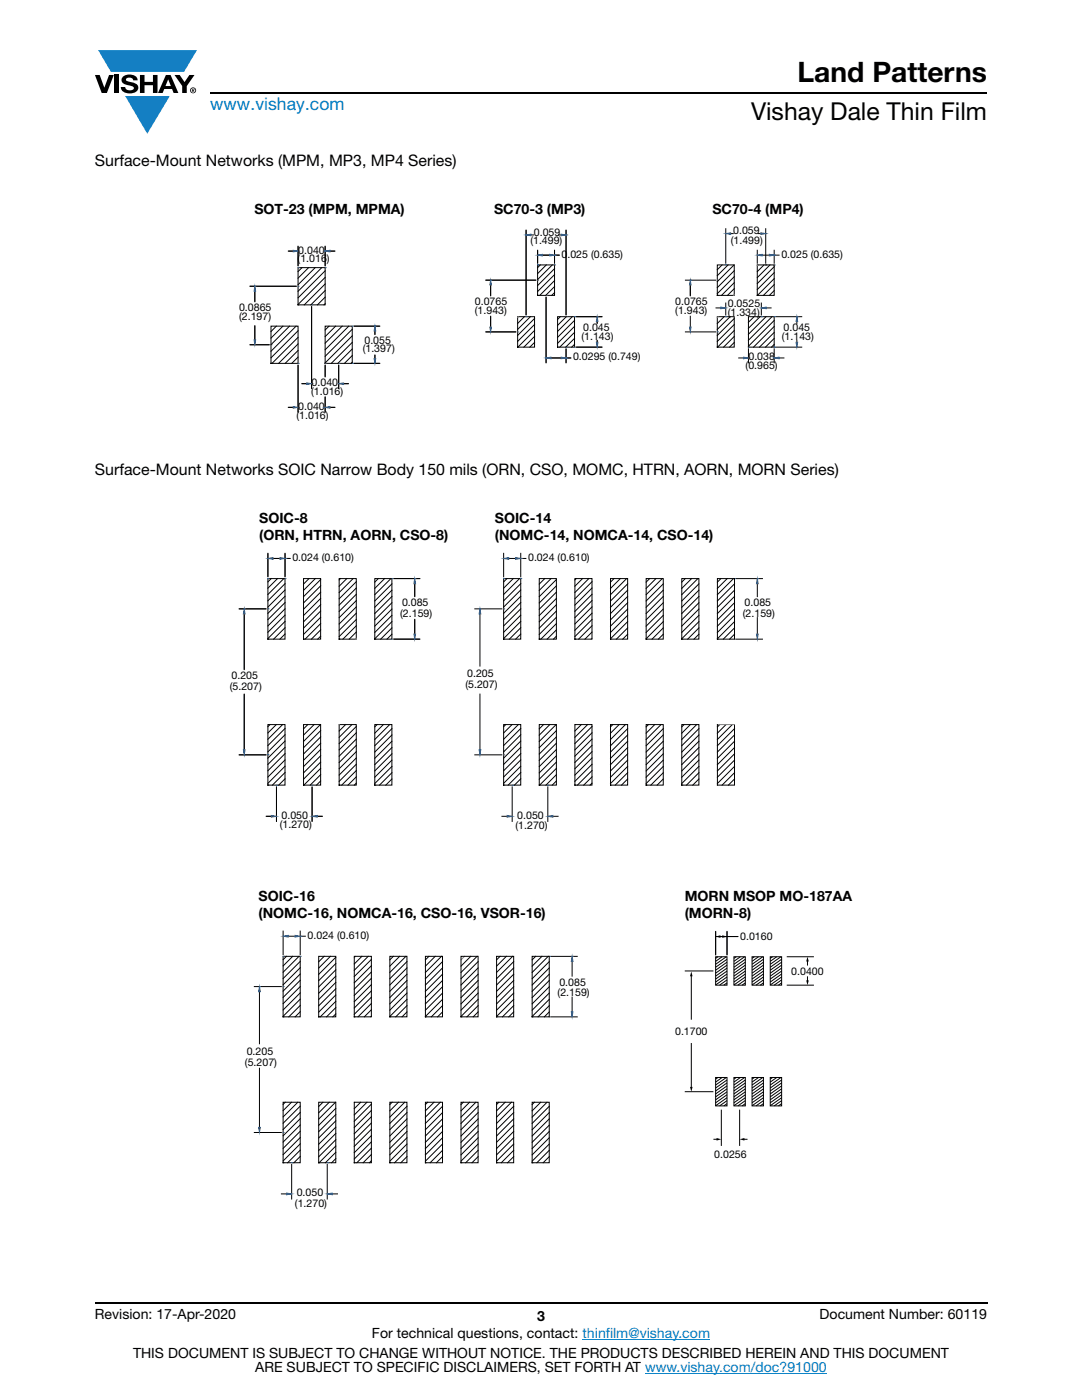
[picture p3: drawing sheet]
<svg xmlns="http://www.w3.org/2000/svg" width="216mm" height="279mm" viewBox="0 0 216 279" stroke-linecap="round" stroke-linejoin="round" font-family="sans-serif">
<g fill="#147fc3">
<path d="M19.6 10h19.7l-2.6 4.3h-1.1h-13.5z"/>
<path d="M25 19.2h8.9l-4.5 7.5z"/>
</g>
<g fill="#000">
<path d="M18.9 15h1l.9 2.5 1-2.5h.9l-1.4 3.6h-1zM22.9 15h.9v3.6h-.9zM24.6 15.3a2.1 2.1 0 0 1 2.8 .3l.1 .4h-.9a.79 .79 0 0 0-.7-.5 .79 .79 0 0 0-.8 .4l.3 .3 1 .2a1.08 1.08 0 0 1 1.2 1 1.08 1.08 0 0 1-1.1 1.2 1.73 1.73 0 0 1-2.4-1.2h.9a.96 .96 0 0 0 .8 .6 .96 .96 0 0 0 .9-.4 1.31 1.31 0 0 0-1.2-.6 1.03 1.03 0 0 1-1.1-.6 1.03 1.03 0 0 1 .2-1.1zM27.9 15h.9v1.3h1.7v-1.3h.9v3.6h-.9v-1.6h-1.7v1.6h-.9zM34.8 15h1.1l.9 1.4 1-1.4h1l-1.5 2.2v1.4h-.9v-1.4z"/>
<path d="M33.6 15.9l.5 1.3h-1.1zM33.1 15l-1.6 3.6h1l.3-.8h1.5l.3 .8h1l-1.6-3.6z"/>
<path d="M38.4 17.8h.2v.2h-.2zM38.3 17.7v.7h.1v-.3l.4 .3-.2-.3 .2-.2-.1-.2z"/>
<path d="M38.1 18a.46 .46 0 0 1 .9 0 .46 .46 0 0 1-.9 0zM37.9 18a.6 .6 0 0 0 1.2 0 .6 .6 0 0 0-1.2 0z"/>
</g>
<path d="M42 18.6h155M18.9 260h178.1" fill="none" stroke="#000" stroke-width=".36"/>
<path d="M116.2 267.3h25.5M128.7 274h36.3" fill="none" stroke="#007ec4" stroke-width=".2"/>
<path d="M47.7 40.3h120.5v43.7h-120.5z" fill="#fff"/>
<path d="M107.3 58.9h.1M143.1 58.9h.1M54.1 72.5h.1M59.5 60.8h.1M64.9 72.5h.1M103.3 69.3h.1M111.3 69.3h.1M143.1 69.3h.1M149.3 69.3h.1" fill="none" stroke="#818180" stroke-width=".2"/>
<g fill="none" stroke="#000" stroke-width=".2">
<path d="M49.9 57.1h9.2M50.8 58.1v2.1M57.5 50.1h1M59.5 53.4h5.4v7.4h-5.4zM59.5 49.1v4M60.3 53.4l-.8 .8M61.6 53.4l-2.1 2.1M62.9 53.4l-3.4 3.4M64.2 53.4l-4.7 4.7M64.9 49.1v4M64.9 54l-5.4 5.4M64.9 55.4l-5.4 5.4"/>
<path d="M64.9 56.7l-4.2 4.1M64.9 59.3l-1.6 1.5M64.9 58l-2.9 2.8M65.9 50.1h.9M96.9 55.9h10M97.9 56.9v2.1M105 45.9v17M105.9 46.9h.6M107.3 52.9h3.4v6h-3.4zM107.3 49.9v2.6M108.2 50.9h1.5M109 59.3v13.1"/>
<path d="M110.6 49.9v2.6M110.6 50.9h1M111.5 46.9h.5M112.9 45.9v17M136.8 55.9h6M137.7 56.9v2.1M143.1 52.9h3.4v6h-3.4zM151.1 49.9v2.6M152.1 50.9h1.4M154.5 50.9h1M154.5 49.9v2.6M49.9 68.8h3.8"/>
<path d="M50.8 65v2.8M54.1 65.1h5.4v7.4h-5.4zM55.1 65.1l-1 1.1M56.5 65.1l-2.4 2.4M57.8 65.1l-3.7 3.7M59.1 65.1l-5 5M59.5 68.6l-3.9 3.9M59.5 69.9l-2.6 2.6M59.5 66l-5.4 5.4M59.5 67.3l-5.2 5.2M59.5 71.3l-1.3 1.2M59.5 72.9v9.4"/>
<path d="M60.2 76.6h1M62.2 61.2v16.3M64.9 72.9v2.3M64.9 79.2v3.1M64.9 65.1h5.4v7.4h-5.4zM64.9 60.6l-.2 .2M65.7 65.1l-.8 .8M67 65.1l-2.1 2.1M67.6 72.9v4.6M68.3 65.1l-3.4 3.4M68.6 76.6h.9M69.6 65.1l-4.7 4.7"/>
<path d="M70.3 71l-1.6 1.5M70.3 72.3l-.3 .2M70.3 69.6l-2.9 2.9M70.3 65.7l-5.4 5.4M70.3 67l-5.4 5.4M70.3 68.3l-4.2 4.2M70.6 72.5h5.2M70.6 65.1h5.2M74.8 66.1v.7M74.8 70.8v.7M96.9 66.2h6.1M97.9 63.1v2.2"/>
<path d="M103.3 63.2h3.4v6.1h-3.4zM109.9 71.4h2.1M111.3 63.2h3.3v6.1h-3.3zM112.9 69.6v2.8M112.9 71.4h1M115 69.3h5.1M115 63.2h5.1M119.2 64.2v.3M119.2 67.9v.4M136.8 66.2h6M137.7 63.1v2.2M143.1 63.2h3.4v6.1h-3.4z"/>
<path d="M149.3 63.2h5.2v6.1h-5.2zM57.5 81.3h1M65.9 81.3h.9"/>
</g>
<g fill="#000">
<path d="M50.8 57.1l.2 1h-.3zM57.5 50.1h1zM58.5 49.9l1 .2-1 .2zM65.9 50.1h.9zM64.9 50.1l1-.2v.4zM97.9 55.9l.2 1h-.4zM105 46.9l.9-.2v.4zM108.2 50.9h1.5zM107.3 50.9l.9-.1v.3zM109.7 50.8l.9 .1-.9 .2zM110.6 50.9h1zM112 46.7l.9 .2-.9 .2z"/>
<path d="M151.1 50.9l1-.1v.3zM153.5 50.8l1 .1-1 .2zM50.7 67.8h.3l-.2 1zM60.2 76.6h1zM61.2 76.4l1 .2-1 .1zM68.6 76.6h.9zM67.6 76.6l1-.2v.3zM74.6 71.5h.4l-.2 1zM74.8 65.1l.2 1h-.4zM74.8 70.8v.7zM74.8 66.1v.7zM97.7 65.3h.4l-.2 .9z"/>
<path d="M109 71.4l.9-.1v.3zM112 71.3l.9 .1-.9 .2zM112.9 71.4h1zM119 68.3h.3l-.1 1zM119.2 63.2l.1 1h-.3zM119.2 67.9v.4zM119.2 64.2v.3zM57.5 81.3h1zM58.5 81.1l1 .2-1 .2zM65.9 81.3h.9zM64.9 81.3l1-.2v.4z"/>
</g>
<g fill="#000">
<path d="M50.8 57.1l.2 1h-.3zM58.5 49.9l1 .2-1 .2zM64.9 50.1l1-.2v.4zM97.9 55.9l.2 1h-.4zM105 46.9l.9-.2v.4zM107.3 50.9l.9-.1v.3zM109.7 50.8l.9 .1-.9 .2zM112 46.7l.9 .2-.9 .2zM151.1 50.9l1-.1v.3zM153.5 50.8l1 .1-1 .2zM50.7 67.8h.3l-.2 1zM61.2 76.4l1 .2-1 .1z"/>
<path d="M67.6 76.6l1-.2v.3zM74.6 71.5h.4l-.2 1zM74.8 65.1l.2 1h-.4zM97.7 65.3h.4l-.2 .9zM109 71.4l.9-.1v.3zM112 71.3l.9 .1-.9 .2zM119 68.3h.3l-.1 1zM119.2 63.2l.1 1h-.3zM58.5 81.1l1 .2-1 .2zM64.9 81.3l1-.2v.4z"/>
</g>
<g fill="none" stroke="#3a54a4" stroke-width=".2">
<path d="M50.8 57.1h.1M50.8 57.1l.2 1h-.3zM58.5 49.9l1 .2-1 .2zM59.5 57.1h.1M59.5 53.4h.1M64.9 53.4h.1M64.9 50.1h.1M64.9 50.1l1-.2v.4zM97.9 55.9l.2 1h-.4zM97.9 55.9h.1M105 46.9l.9-.2v.4zM107.3 50.9l.9-.1v.3z"/>
<path d="M107.3 55.9h.1M107.3 52.9h.1M109 58.9h.1M109.7 50.8l.9 .1-.9 .2zM110.7 52.9h.1M110.7 50.9h.1M112 46.7l.9 .2-.9 .2zM112.9 46.9h.1M151.1 50.9l1-.1v.3zM151.1 52.9h.1M153.5 50.8l1 .1-1 .2zM154.5 52.9h.1"/>
<path d="M154.5 50.9h.1M50.7 67.8h.3l-.2 1zM54.1 68.8h.1M59.5 72.5h.1M61.2 76.4l1 .2-1 .1zM62.2 60.8h.1M64.9 72.5h.1M67.6 72.5h.1M67.6 76.6h.1M67.6 76.6l1-.2v.3zM70.3 72.5h.1M70.3 65.1h.1"/>
<path d="M74.6 71.5h.4l-.2 1zM74.8 65.1h.1M74.8 65.1l.2 1h-.4zM97.7 65.3h.4l-.2 .9zM103.3 66.2h.1M105 63.2h.1M109 71.4l.9-.1v.3zM112 71.3l.9 .1-.9 .2zM112.9 63.2h.1M112.9 69.3h.1M112.9 71.4h.1M114.6 69.3h.1"/>
<path d="M114.6 63.2h.1M119 68.3h.3l-.1 1zM119.2 63.2l.1 1h-.3zM119.2 63.2h.1M58.5 81.1l1 .2-1 .2zM64.9 81.3h.1M64.9 81.3l1-.2v.4z"/>
</g>
<path d="M137.6 65.3h.3l-.2 .9z" fill="#3a54a4"/>
<path d="M137.7 55.9l.2 1h-.3zM144.8 46.6l1-.1v.3zM151.8 46.5l1 .1-1 .2zM137.6 65.3h.3l-.2 .9zM143.8 61.3l1 .2-1 .1zM148.4 71.3l.9 .1-.9 .2zM151.9 61.5l1-.2v.3zM154.5 71.4l1-.1v.3zM158.8 68.3h.4l-.2 1zM159 63.2l.2 1h-.4z" fill="#000"/>
<g fill="none" stroke="#3a54a4" stroke-width=".2">
<path d="M137.7 55.9l.2 1h-.3zM137.7 55.9h.1M143.1 55.9h.1M144.8 46.6l1-.1v.3zM144.8 52.9h.1M151.8 46.5l1 .1-1 .2zM152.8 46.6h.1M137.6 65.3h.3l-.2 .9zM143.1 66.2h.1M143.8 61.3l1 .2-1 .1zM144.8 63.2h.1M148.4 71.3l.9 .1-.9 .2z"/>
<path d="M149.3 69.3h.1M151.9 61.5l1-.2v.3zM151.9 63.2h.1M151.9 61.5h.1M154.5 71.4l1-.1v.3zM154.5 69.3h.1M154.5 63.2h.1M154.5 71.4h.1M158.8 68.3h.4l-.2 1zM159 63.2l.2 1h-.4zM159 63.2h.1"/>
</g>
<path d="M137.7 55.9l.2 1h-.3zM144.8 46.6l1-.1v.3zM151.8 46.5l1 .1-1 .2zM143.8 61.3l1 .2-1 .1zM148.4 71.3l.9 .1-.9 .2zM151.9 61.5l1-.2v.3zM154.5 71.4l1-.1v.3zM158.8 68.3h.4l-.2 1zM159 63.2l.2 1h-.4z" fill="#000"/>
<g fill="none" stroke="#000" stroke-width=".2">
<path d="M107.8 52.9l-.5 .5M109 52.9l-1.7 1.7M110.2 52.9l-2.9 2.9M110.7 57.2l-1.8 1.8M110.7 58.4l-.6 .6M110.7 56l-3 3M110.7 53.6l-3.4 3.4M110.7 54.8l-3.4 3.4M144.1 52.9l-1 .9M144.8 45.6v6.9M145.3 52.9l-2.2 2.1M145.8 46.6h.5"/>
<path d="M146.5 52.9l-3.4 3.3M146.5 57.6l-1.3 1.4M146.5 56.4l-2.5 2.6M146.5 54l-3.4 3.4M146.5 55.2l-3.4 3.4M151.1 52.9h3.4v6h-3.4zM151.3 46.6h.5M152.4 52.9l-1.3 1.3M152.8 52.9h.1M152.8 45.6v6.9M153.6 52.9l-2.5 2.5M154.5 58l-1 .9"/>
<path d="M154.5 53.2l-3.4 3.4M154.5 54.4l-3.4 3.4M154.5 55.6l-3.4 3.3M154.5 56.8l-2.2 2.1M104.6 63.2l-1.3 1.4M105.8 63.2l-2.5 2.5M106.7 66l-3.4 3.3M106.7 67.1l-2.2 2.2M106.7 68.3l-1 1M106.7 63.6l-3.4 3.3M106.7 64.8l-3.4 3.3M111.8 63.2l-.5 .5"/>
<path d="M113 63.2l-1.7 1.7M114.2 63.2l-2.9 2.9M114.6 67.5l-1.7 1.8M114.6 68.7l-.5 .6M114.6 66.3l-2.9 3M114.6 64l-3.3 3.3M114.6 65.1l-3.3 3.4M142.9 61.5h.9M144.5 63.2l-1.4 1.4M144.8 60.5v2.4M145.7 63.2l-2.6 2.6M146.5 67.2l-2.1 2.1"/>
<path d="M146.5 68.3l-.9 1M146.5 66l-3.3 3.3M146.5 63.6l-3.4 3.3M146.5 64.8l-3.4 3.3M147.4 71.4h1M149.3 69.6v2.8M150.5 63.2l-1.2 1.1M151.7 63.2l-2.4 2.3M151.9 60.5v2.4M152.9 63.2l-3.6 3.5M152.9 61.5h1M154 63.2l-4.7 4.7"/>
<path d="M154.5 67.5l-1.8 1.8M154.5 65.2l-4.1 4.1M154.5 68.7l-.6 .6M154.5 66.3l-3 3M154.5 64l-5.2 5.1M154.5 69.6v2.8M154.8 69.3h5.2M154.8 63.2h5.2M155.5 71.4h.9M159 64.2v.4M159 67.9v.4"/>
</g>
<path d="M146.5 58.8l-.1 .1M151.1 58.9h.1M151.2 52.9l-.1 .1M103.4 63.2l-.1 .2M143.3 63.2l-.2 .2" fill="none" stroke="#818180" stroke-width=".2"/>
<path d="M45.8 102h124.3v139.3h-124.3z" fill="#fff"/>
<g fill="none" stroke="#818180" stroke-width=".2">
<path d="M53.5 127.6h.1M60.6 127.6h.1M67.7 127.6h.1M71.1 127.4l-.2 .2M74.8 127.6h.1M100.5 127.6h.1M107.6 127.6h.1M114.7 127.6h.1M118.1 127.4l-.1 .2M121.8 127.6h.1M128.9 127.6h.1M136 127.6h.1"/>
<path d="M143.2 127.6h.1M53.5 156.7h.1M60.6 156.7h.1M67.7 156.7h.1M67.7 144.6h.1M74.8 156.7h.1M100.5 156.7h.1M107.6 156.7h.1M114.7 156.7h.1M114.7 144.6h.1M121.8 156.7h.1M128.9 156.7h.1"/>
<path d="M136 156.7h.1M143.2 144.6h3.4M71 190.9l-.3 .2M92.7 190.9l-.7 .7M56.5 202.9h.1M63.6 202.9h.1M70.7 202.9h.1M70.7 220h.1M74.1 202.8l-.2 .1M77.8 202.9h.1M84.9 202.9h.1M92 202.9h.1"/>
<path d="M99.1 202.9h.1M106.2 202.9h.1M56.5 232.1h.1M63.6 232.1h.1M70.7 232.1h.1M77.8 232.1h.1M84.9 232.1h.1M92 232.1h.1M99.1 232.1h.1M106.2 232.1h.1"/>
</g>
<g fill="none" stroke="#000" stroke-width=".2">
<path d="M53.5 115.5h3.4v12.1h-3.4zM53.5 110.4v4.7M54.1 115.5l-.6 .6M54.5 111.5h1.4M55.4 115.5l-1.9 1.9M56.6 115.5l-3.1 3.1M56.9 116.5l-3.4 3.4M56.9 117.7l-3.4 3.5M56.9 119l-3.4 3.4M56.9 110.4v4.7M56.9 111.5h1M60.6 115.5h3.4v12.1h-3.4z"/>
<path d="M61.7 115.5l-1.1 1.1M62.9 115.5l-2.3 2.3M64 115.7l-3.4 3.4M64 116.9l-3.4 3.4M64 118.2l-3.4 3.4M64 119.4l-3.4 3.4M67.7 115.5h3.4v12.1h-3.4zM67.9 115.5l-.2 .2M69.2 115.5l-1.5 1.5M70.5 115.5l-2.8 2.7M71.1 119.9l-3.4 3.4M71.1 116.1l-3.4 3.4"/>
<path d="M71.1 117.4l-3.4 3.4M71.1 118.6l-3.4 3.4M74.8 115.5h3.4v12.1h-3.4zM75.5 115.5l-.7 .7M76.7 115.5l-1.9 1.9M78 115.5l-3.2 3.2M78.2 116.5l-3.4 3.4M78.2 117.8l-3.4 3.4M78.2 119l-3.4 3.4M78.6 115.5h5.2M82.8 116.5v2.6M100.5 115.5h3.4v12.1h-3.4z"/>
<path d="M100.5 110.4v4.7M101.2 115.5l-.7 .6M101.5 111.5h1.4M102.4 115.5l-1.9 1.9M103.7 115.5l-3.2 3.1M103.9 111.5h1M103.9 110.4v4.7M103.9 116.5l-3.4 3.4M103.9 117.7l-3.4 3.5M103.9 119l-3.4 3.4M107.6 115.5h3.4v12.1h-3.4zM108.7 115.5l-1.1 1.1"/>
<path d="M110 115.5l-2.4 2.3M111 115.7l-3.4 3.4M111 116.9l-3.4 3.4M111 118.2l-3.4 3.4M111 119.4l-3.4 3.4M114.7 115.5h3.4v12.1h-3.4zM115 115.5l-.3 .2M116.2 115.5l-1.5 1.5M117.5 115.5l-2.8 2.7M118.1 119.9l-3.4 3.4M118.1 116.1l-3.4 3.4M118.1 117.4l-3.4 3.4"/>
<path d="M118.1 118.6l-3.4 3.4M121.8 115.5h3.4v12.1h-3.4zM122.5 115.5l-.7 .7M123.8 115.5l-2 1.9M125 115.5l-3.2 3.2M125.2 116.5l-3.4 3.4M125.2 117.8l-3.4 3.4M125.2 119l-3.4 3.4M128.9 115.5h3.4v12.1h-3.4zM129.6 115.5l-.7 .7M130.9 115.5l-2 1.9M132.1 115.5l-3.2 3.2"/>
<path d="M132.3 116.5l-3.4 3.4M132.3 117.8l-3.4 3.4M132.3 119l-3.4 3.5M136 115.5h3.5v12.1h-3.5zM136.7 115.5l-.7 .7M138 115.5l-2 1.9M139.3 115.5l-3.3 3.2M139.5 116.5l-3.5 3.4M139.5 117.8l-3.5 3.4M139.5 119l-3.5 3.5M143.2 115.5h3.4v12.1h-3.4zM143.8 115.5l-.6 .7"/>
<path d="M145.1 115.5l-1.9 1.9M146.4 115.5l-3.2 3.2M146.6 116.5l-3.4 3.4M146.6 117.8l-3.4 3.4M146.6 119l-3.4 3.5M146.9 115.5h5.2M151.1 116.5v2.6M47.7 121.5h5.4M48.7 122.5v11.1M48.7 138.5v11.1M56.9 126.5l-1 1.1M56.9 120.3l-3.4 3.4"/>
<path d="M56.9 121.5l-3.4 3.4M56.9 122.8l-3.4 3.4M56.9 124l-3.4 3.4M56.9 125.3l-2.3 2.3M64 121.9l-3.4 3.5M64 123.2l-3.4 3.4M64 120.7l-3.4 3.4M64 127l-.6 .6M64 124.5l-3.1 3.1M64 125.7l-1.9 1.9M71.1 126.1l-1.4 1.5M71.1 124.9l-2.7 2.7"/>
<path d="M71.1 121.1l-3.4 3.4M71.1 122.4l-3.4 3.4M71.1 123.6l-3.4 3.4M78.2 126.6l-1 1M78.2 125.3l-2.2 2.3M78.2 121.5l-3.4 3.5M78.2 122.8l-3.4 3.4M78.2 124.1l-3.4 3.4M78.2 120.3l-3.4 3.4M78.6 127.6h5.2M82.8 123.6v2.9M94.7 121.5h5.4"/>
<path d="M95.8 122.5v10.4M95.8 138.5v11.1M103.9 126.5l-1 1.1M103.9 125.3l-2.3 2.3M103.9 120.3l-3.4 3.4M103.9 121.5l-3.4 3.4M103.9 122.8l-3.4 3.4M103.9 124l-3.4 3.4M111 124.5l-3.1 3.1M111 120.7l-3.4 3.4M111 121.9l-3.4 3.5M111 123.2l-3.4 3.4"/>
<path d="M111 125.7l-1.8 1.9M111 127l-.6 .6M118.1 126.1l-1.4 1.5M118.1 121.1l-3.4 3.4M118.1 122.4l-3.4 3.4M118.1 123.6l-3.4 3.4M118.1 124.9l-2.6 2.7M125.2 120.3l-3.4 3.4M125.2 121.5l-3.4 3.5M125.2 122.8l-3.4 3.4M125.2 124.1l-3.4 3.4M125.2 125.3l-2.2 2.3"/>
<path d="M125.2 126.6l-.9 1M132.3 125.3l-2.2 2.3M132.3 126.6l-.9 1M132.3 120.3l-3.4 3.4M132.3 121.6l-3.4 3.4M132.3 122.8l-3.4 3.4M132.3 124.1l-3.4 3.4M139.5 125.3l-2.3 2.3M139.5 120.3l-3.5 3.4M139.5 121.6l-3.5 3.4M139.5 122.8l-3.5 3.4M139.5 124.1l-3.5 3.4"/>
<path d="M139.5 126.6l-1 1M146.6 126.6l-1 1M146.6 125.3l-2.3 2.3M146.6 120.3l-3.4 3.4M146.6 121.6l-3.4 3.4M146.6 124.1l-3.4 3.4M146.6 122.8l-3.4 3.4M146.9 127.6h5.2M151.1 123.3v3.2M47.7 150.6h5.4M53.5 144.6h3.4v12.1h-3.4zM53.9 144.6l-.4 .4"/>
<path d="M55.1 144.6l-1.6 1.7M55.2 157v6.9M56.4 144.6l-2.9 2.9M56.9 155.4l-1.3 1.3M56.9 154.2l-2.5 2.5M56.9 145.4l-3.4 3.4M56.9 146.6l-3.4 3.5M56.9 147.9l-3.4 3.4M56.9 149.2l-3.4 3.4M56.9 150.4l-3.4 3.4M56.9 151.7l-3.4 3.4M56.9 152.9l-3.4 3.4"/>
<path d="M60.6 144.6h3.4v12.1h-3.4zM61.4 144.6l-.8 .9M62.3 157v6.9M62.7 144.6l-2.1 2.1M63.9 144.6l-3.3 3.4M64 155.9l-.8 .8M64 154.6l-2.1 2.1M64 147.1l-3.4 3.4M64 145.8l-3.4 3.4M64 148.3l-3.4 3.4M64 149.6l-3.4 3.4M64 150.8l-3.4 3.4"/>
<path d="M64 152.1l-3.4 3.4M64 153.3l-3.4 3.4M67.7 144.6h3.4v12.1h-3.4zM69 144.6l-1.3 1.3M70.2 144.6l-2.5 2.5M71.1 156.3l-.4 .4M71.1 155l-1.7 1.7M71.1 153.8l-2.9 2.9M71.1 145l-3.4 3.4M71.1 146.2l-3.4 3.5M71.1 147.5l-3.4 3.4M71.1 148.8l-3.4 3.4"/>
<path d="M71.1 150l-3.4 3.4M71.1 151.3l-3.4 3.4M71.1 152.5l-3.4 3.4M74.8 144.6h3.4v12.1h-3.4zM75.2 144.6l-.4 .5M76.5 144.6l-1.7 1.7M77.8 144.6l-3 3M78.2 146.7l-3.4 3.4M78.2 147.9l-3.4 3.4M78.2 145.4l-3.4 3.4M78.2 149.2l-3.4 3.4M78.2 150.4l-3.4 3.5"/>
<path d="M78.2 151.7l-3.4 3.4M78.2 153l-3.4 3.4M78.2 154.2l-2.5 2.5M78.2 155.5l-1.2 1.2M94.7 150.6h5.4M100.5 144.6h3.4v12.1h-3.4zM100.9 144.6l-.4 .4M102.2 144.6l-1.7 1.7M102.2 157v6.9M103.4 144.6l-2.9 2.9M103.9 154.2l-2.5 2.5M103.9 145.4l-3.4 3.4"/>
<path d="M103.9 146.6l-3.4 3.5M103.9 147.9l-3.4 3.4M103.9 149.2l-3.4 3.4M103.9 150.4l-3.4 3.4M103.9 151.7l-3.4 3.4M103.9 152.9l-3.4 3.4M103.9 155.4l-1.2 1.3M107.6 144.6h3.4v12.1h-3.4zM108.5 144.6l-.9 .9M109.3 157v6.9M109.7 144.6l-2.1 2.1M111 144.6l-3.4 3.4"/>
<path d="M111 154.6l-2.1 2.1M111 155.9l-.8 .8M111 153.3l-3.3 3.4M111 145.8l-3.4 3.4M111 147.1l-3.4 3.4M111 148.3l-3.4 3.4M111 149.6l-3.4 3.4M111 150.8l-3.4 3.4M111 152.1l-3.4 3.4M114.7 144.6h3.4v12.1h-3.4zM116 144.6l-1.3 1.3M117.3 144.6l-2.6 2.5"/>
<path d="M118.1 156.3l-.4 .4M118.1 155l-1.6 1.7M118.1 146.2l-3.4 3.5M118.1 147.5l-3.4 3.4M118.1 145l-3.4 3.4M118.1 148.8l-3.4 3.4M118.1 150l-3.4 3.4M118.1 151.3l-3.4 3.4M118.1 152.5l-3.4 3.4M118.1 153.8l-2.9 2.9M121.8 144.6h3.4v12.1h-3.4zM122.3 144.6l-.5 .5"/>
<path d="M123.5 144.6l-1.7 1.7M124.8 144.6l-3 3M125.2 145.4l-3.4 3.4M125.2 146.7l-3.4 3.4M125.2 147.9l-3.4 3.4M125.2 149.2l-3.4 3.4M125.2 150.4l-3.4 3.5M125.2 151.7l-3.4 3.4M125.2 153l-3.4 3.4M125.2 154.2l-2.4 2.5M125.2 155.5l-1.2 1.2M128.9 144.6h3.4v12.1h-3.4z"/>
<path d="M129.4 144.6l-.5 .5M130.6 144.6l-1.7 1.7M131.9 144.6l-3 3M132.3 154.2l-2.4 2.5M132.3 145.4l-3.4 3.4M132.3 146.7l-3.4 3.4M132.3 147.9l-3.4 3.4M132.3 149.2l-3.4 3.4M132.3 150.4l-3.4 3.5M132.3 151.7l-3.4 3.4M132.3 153l-3.4 3.4M132.3 155.5l-1.2 1.2"/>
<path d="M136 144.6h3.5v12.1h-3.5zM136.5 144.6l-.5 .5M137.8 144.6l-1.8 1.7M139 144.6l-3 3M139.5 155.5l-1.3 1.2M139.5 154.2l-2.5 2.5M139.5 145.4l-3.5 3.4M139.5 146.7l-3.5 3.4M139.5 147.9l-3.5 3.4M139.5 149.2l-3.5 3.4M139.5 150.4l-3.5 3.5M139.5 151.7l-3.5 3.4"/>
<path d="M139.5 153l-3.5 3.4M143.2 144.6v12.1h3.4v-12.1M143.6 144.6l-.4 .5M144.9 144.6l-1.7 1.7M146.1 144.6l-2.9 3M146.6 145.4l-3.4 3.4M146.6 146.7l-3.4 3.4M146.6 147.9l-3.4 3.4M146.6 149.2l-3.4 3.4M146.6 150.4l-3.4 3.5M146.6 151.7l-3.4 3.4M146.6 153l-3.4 3.4"/>
<path d="M146.6 154.2l-2.5 2.5M146.6 155.5l-1.3 1.2M53.1 162.9h1M63.3 162.9h1M100.2 162.9h1M110.3 162.9h1.1M50.7 196.9h5.4M51.8 197.9v10.4M56.5 190.9h3.4v12h-3.4zM56.5 185.8v4.7M57.2 190.9l-.7 .6M57.5 186.8h1.4"/>
<path d="M58.4 190.9l-1.9 1.9M59.7 190.9l-3.2 3.1M59.9 185.8v4.7M59.9 186.8h1M59.9 191.9l-3.4 3.4M59.9 196.9l-3.4 3.4M59.9 198.2l-3.4 3.4M59.9 193.1l-3.4 3.4M59.9 194.4l-3.4 3.4M59.9 195.6l-3.4 3.5M59.9 199.4l-3.4 3.4M63.6 190.9h3.4v12h-3.4z"/>
<path d="M64.7 190.9l-1.1 1M65.9 190.9l-2.3 2.3M67 196.1l-3.4 3.4M67 194.8l-3.4 3.4M67 192.3l-3.4 3.4M67 193.6l-3.4 3.4M67 197.3l-3.4 3.4M67 198.6l-3.4 3.4M67 191l-3.4 3.5M67 199.8l-3.1 3.1M70.7 190.9h3.4v12h-3.4zM72.2 190.9l-1.5 1.5"/>
<path d="M73.5 190.9l-2.8 2.7M74.1 195.2l-3.4 3.5M74.1 196.5l-3.4 3.4M74.1 197.8l-3.4 3.4M74.1 199l-3.4 3.4M74.1 191.5l-3.4 3.4M74.1 192.7l-3.4 3.4M74.1 194l-3.4 3.4M77.8 190.9h3.4v12h-3.4zM78.5 190.9l-.7 .7M79.7 190.9l-1.9 1.9M81 190.9l-3.2 3.2"/>
<path d="M81.2 195.7l-3.4 3.4M81.2 196.9l-3.4 3.4M81.2 198.2l-3.4 3.4M81.2 199.4l-3.4 3.5M81.2 191.9l-3.4 3.4M81.2 193.2l-3.4 3.4M81.2 194.4l-3.4 3.4M84.9 190.9h3.4v12h-3.4zM85.6 190.9l-.7 .7M86.8 190.9l-1.9 1.9M88.1 190.9l-3.2 3.2M88.3 191.9l-3.4 3.4"/>
<path d="M88.3 193.2l-3.4 3.4M88.3 194.4l-3.4 3.4M88.3 195.7l-3.4 3.4M88.3 196.9l-3.4 3.4M88.3 198.2l-3.4 3.4M88.3 199.4l-3.4 3.5M92 190.9h3.4v12h-3.4zM93.9 190.9l-1.9 1.9M95.2 190.9l-3.2 3.2M95.4 191.9l-3.4 3.4M95.4 193.2l-3.4 3.4M95.4 194.4l-3.4 3.4"/>
<path d="M95.4 195.7l-3.4 3.4M95.4 196.9l-3.4 3.4M95.4 198.2l-3.4 3.4M95.4 199.4l-3.4 3.5M99.1 190.9h3.4v12h-3.4zM99.8 190.9l-.7 .7M101 190.9l-1.9 1.9M102.3 190.9l-3.2 3.2M102.5 193.2l-3.4 3.4M102.5 194.4l-3.4 3.4M102.5 198.2l-3.4 3.4M102.5 199.4l-3.4 3.5"/>
<path d="M102.5 191.9l-3.4 3.4M102.5 195.7l-3.4 3.4M102.5 196.9l-3.4 3.4M106.2 190.9h3.4v12h-3.4zM106.9 190.9l-.7 .7M108.1 190.9l-1.9 1.9M109.4 190.9l-3.2 3.2M109.6 196.9l-3.4 3.4M109.6 198.2l-3.4 3.4M109.6 191.9l-3.4 3.4M109.6 193.2l-3.4 3.4M109.6 194.4l-3.4 3.4"/>
<path d="M109.6 195.7l-3.4 3.4M109.6 199.4l-3.4 3.5M110 190.9h5.2M114.2 191.9v2.9M114.2 199v2.9M136.6 193.8h5.7M137.9 194.7v8.8M142.8 190.9h2.3v5.7h-2.3zM142.8 185.9v4.7M142.8 186.9h4.4M143.3 190.9l-.5 .4M144.1 190.9l-1.3 1"/>
<path d="M144.9 190.9l-2.1 1.5M145.1 196.2l-.7 .4M145.1 191.4l-2.3 1.6M145.1 192l-2.3 1.6M145.1 192.6l-2.3 1.6M145.1 193.2l-2.3 1.6M145.1 193.8l-2.3 1.6M145.1 194.4l-2.3 1.6M145.1 195l-2.3 1.6M145.1 195.6l-1.5 1M145.1 185.9v4.7M146.4 190.9h2.3v5.7h-2.3z"/>
<path d="M146.9 190.9l-.5 .4M147.7 190.9l-1.3 1M148.6 190.9l-2.2 1.5M148.7 191.4l-2.3 1.6M148.7 192l-2.3 1.6M148.7 192.6l-2.3 1.6M148.7 193.2l-2.3 1.6M148.7 193.8l-2.3 1.6M148.7 194.4l-2.3 1.6M148.7 195l-2.3 1.6M148.7 196.2l-.6 .4M148.7 195.6l-1.5 1"/>
<path d="M150.1 190.9h2.2v5.7h-2.2zM150.5 190.9l-.4 .4M151.4 190.9l-1.3 1M152.2 190.9l-2.1 1.5M152.3 191.4l-2.2 1.6M152.3 192l-2.2 1.6M152.3 192.6l-2.2 1.6M152.3 193.2l-2.2 1.6M152.3 193.8l-2.2 1.6M152.3 194.4l-2.2 1.6M152.3 195l-2.2 1.6M152.3 196.2l-.6 .4"/>
<path d="M152.3 195.6l-1.5 1M153.7 190.9h2.3v5.7h-2.3zM154.2 190.9l-.5 .4M155 190.9l-1.3 1M155.8 190.9l-2.1 1.5M156 191.4l-2.3 1.6M156 192l-2.3 1.6M156 192.6l-2.3 1.6M156 193.2l-2.3 1.6M156 193.8l-2.3 1.6M156 194.4l-2.3 1.6M156 195l-2.3 1.6"/>
<path d="M156 195.6l-1.5 1M156 196.2l-.7 .4M157.1 190.9h5.2M157.1 196.6h5.2M161.1 191.7v1M161.1 194.9v.9M51.8 213.2v11.8M56.5 220h3.4v12.1h-3.4zM56.9 220l-.4 .4M58.2 220l-1.7 1.7M59.4 220l-2.9 2.9M59.9 200.7l-2.3 2.2"/>
<path d="M59.9 201.9l-1 1M63.6 220h3.4v12.1h-3.4zM64.4 220l-.8 .8M65.7 220l-2.1 2.1M67 220l-3.4 3.3M67 202.3l-.6 .6M67 201.1l-1.8 1.8M70.7 220h3.4v12.1h-3.4zM72 220l-1.3 1.3M73.2 220l-2.5 2.5M74.1 201.5l-1.4 1.4M74.1 200.3l-2.7 2.6"/>
<path d="M77.8 220h3.4v12.1h-3.4zM78.2 220l-.4 .4M79.5 220l-1.7 1.7M80.8 220l-3 2.9M81.2 200.7l-2.2 2.2M81.2 202l-1 .9M84.9 220h3.4v12.1h-3.4zM85.3 220l-.4 .4M86.6 220l-1.7 1.7M87.9 220l-3 2.9M88.3 202l-1 .9M88.3 200.7l-2.2 2.2"/>
<path d="M92 220h3.4v12.1h-3.4zM92.4 220l-.4 .4M93.7 220l-1.7 1.7M95 220l-3 2.9M95.4 202l-1 .9M95.4 200.7l-2.2 2.2M99.1 220h3.4v12.1h-3.4zM99.5 220l-.4 .4M100.8 220l-1.7 1.7M102.1 220l-3 2.9M102.5 202l-1 .9M102.5 200.7l-2.2 2.2"/>
<path d="M106.2 220h3.4v12.1h-3.4zM106.6 220l-.4 .4M107.9 220l-1.7 1.7M109.2 220l-3 2.9M109.6 202l-1 .9M109.6 200.7l-2.2 2.2M110 202.9h5.2M136.6 217.9h5.7M137.9 208.2v8.9M142.8 215h2.3v5.7h-2.3zM143.3 215l-.5 .4M144.1 215l-1.3 1"/>
<path d="M144.9 215l-2.1 1.5M145.1 215.5l-2.3 1.6M145.1 216.1l-2.3 1.6M145.1 216.7l-2.3 1.6M145.1 217.3l-2.3 1.6M145.1 217.9l-2.3 1.6M145.1 218.5l-2.3 1.6M145.1 219.1l-2.3 1.6M145.1 219.7l-1.5 1M146.4 215h2.3v5.7h-2.3zM146.9 215l-.5 .4M147.7 215l-1.3 1"/>
<path d="M148.6 215l-2.2 1.5M148.7 215.5l-2.3 1.6M148.7 216.1l-2.3 1.6M148.7 216.7l-2.3 1.6M148.7 217.3l-2.3 1.6M148.7 217.9l-2.3 1.6M148.7 218.5l-2.3 1.6M148.7 219.1l-2.3 1.6M148.7 219.7l-1.5 1M150.1 215h2.2v5.7h-2.2zM150.5 215l-.4 .4M151.4 215l-1.3 1"/>
<path d="M152.2 215l-2.1 1.5M152.3 215.5l-2.2 1.6M152.3 216.1l-2.2 1.6M152.3 216.7l-2.2 1.6M152.3 217.3l-2.2 1.6M152.3 217.9l-2.2 1.6M152.3 218.5l-2.2 1.6M152.3 219.1l-2.2 1.6M152.3 219.7l-1.5 1M153.7 215h2.3v5.7h-2.3zM154.2 215l-.5 .4M155 215l-1.3 1"/>
<path d="M155.8 215l-2.1 1.5M156 215.5l-2.3 1.6M156 216.1l-2.3 1.6M156 216.7l-2.3 1.6M156 217.3l-2.3 1.6M156 217.9l-2.3 1.6M156 218.5l-2.3 1.6M156 219.1l-2.3 1.6M156 219.7l-1.5 1M50.7 226h5.4M56.2 238.3h1M58.2 232.4v6.9"/>
<path d="M59.9 229.5l-2.5 2.6M59.9 230.8l-1.3 1.3M59.9 228.3l-3.4 3.4M59.9 220.8l-3.4 3.4M59.9 222l-3.4 3.4M59.9 223.3l-3.4 3.4M59.9 224.5l-3.4 3.4M59.9 225.8l-3.4 3.4M59.9 227l-3.4 3.4M65.3 232.4v6.9M66.3 238.3h1M67 230l-2.1 2.1"/>
<path d="M67 228.7l-3.3 3.4M67 221.2l-3.4 3.4M67 227.5l-3.4 3.4M67 222.4l-3.4 3.4M67 223.7l-3.4 3.4M67 225l-3.4 3.4M67 226.2l-3.4 3.4M67 231.2l-.8 .9M74.1 220.4l-3.4 3.4M74.1 221.6l-3.4 3.4M74.1 222.9l-3.4 3.4M74.1 224.1l-3.4 3.4"/>
<path d="M74.1 225.4l-3.4 3.4M74.1 226.6l-3.4 3.4M74.1 227.9l-3.4 3.4M74.1 229.1l-2.9 3M74.1 230.4l-1.6 1.7M74.1 231.7l-.4 .4M81.2 230.8l-1.2 1.2M81.2 229.6l-2.5 2.4M81.2 220.8l-3.4 3.4M81.2 222l-3.4 3.5M81.2 223.3l-3.4 3.4M81.2 224.6l-3.4 3.4"/>
<path d="M81.2 225.8l-3.4 3.4M81.2 227.1l-3.4 3.4M81.2 228.3l-3.4 3.4M88.3 230.8l-1.2 1.3M88.3 229.6l-2.5 2.5M88.3 220.8l-3.4 3.4M88.3 222l-3.4 3.5M88.3 223.3l-3.4 3.4M88.3 224.6l-3.4 3.4M88.3 225.8l-3.4 3.4M88.3 227.1l-3.4 3.4M88.3 228.3l-3.4 3.4"/>
<path d="M95.4 220.8l-3.4 3.4M95.4 222l-3.4 3.5M95.4 223.3l-3.4 3.4M95.4 224.6l-3.4 3.4M95.4 225.8l-3.4 3.4M95.4 227.1l-3.4 3.4M95.4 228.3l-3.4 3.4M95.4 229.6l-2.5 2.5M95.4 230.8l-1.2 1.3M102.5 220.8l-3.4 3.4M102.5 222l-3.4 3.5M102.5 223.3l-3.4 3.4"/>
<path d="M102.5 224.6l-3.4 3.4M102.5 225.8l-3.4 3.4M102.5 227.1l-3.4 3.4M102.5 228.3l-3.4 3.4M102.5 229.6l-2.5 2.5M102.5 230.8l-1.2 1.3M109.6 220.8l-3.4 3.4M109.6 222l-3.4 3.5M109.6 223.3l-3.4 3.4M109.6 224.6l-3.4 3.4M109.6 225.8l-3.4 3.4M109.6 227.1l-3.4 3.4"/>
<path d="M109.6 228.3l-3.4 3.4M109.6 229.6l-2.5 2.5M109.6 230.8l-1.2 1.3M142.4 227.4h.8M143.9 221.5v7.2M145.1 220.3l-.7 .4M147.6 221.5v7.2M148.4 227.4h.8M148.7 220.3l-.6 .4M152.3 220.3l-.6 .4M156 220.3l-.7 .4"/>
</g>
<g fill="#000">
<path d="M53.5 111.5l1-.2v.3zM55.8 111.3l1.1 .2-1.1 .1zM82.8 115.5l.1 1h-.3zM100.5 111.5l1-.2v.3zM102.9 111.3l1 .2-1 .1zM151.1 115.5l.2 1h-.4zM48.7 121.5l.2 1h-.3zM82.6 126.5h.3l-.1 1.1zM95.8 121.5l.1 1h-.3zM150.9 126.5h.4l-.2 1.1zM48.6 149.6h.3l-.2 1zM95.6 149.6h.3l-.1 1z"/>
<path d="M54.1 162.7l1.1 .2-1.1 .2zM62.3 162.9l1-.2v.4zM101.2 162.7l1 .2-1 .2zM109.3 162.9l1-.2v.4zM51.8 196.9l.1 1h-.3zM56.5 186.8l1-.1v.3zM58.9 186.7l1 .1-1 .2zM114.2 190.9l.1 1h-.3zM114 201.9h.3l-.1 1zM51.6 225h.3l-.1 1zM57.2 238.1l1 .2-1 .1zM65.3 238.3l1-.2v.3z"/>
</g>
<g fill="#000">
<path d="M54.5 111.5h1.4zM53.5 111.5l1-.2v.3zM55.8 111.3l1.1 .2-1.1 .1zM56.9 111.5h1zM82.8 115.5l.1 1h-.3zM100.5 111.5l1-.2v.3zM102.9 111.3l1 .2-1 .1zM151.1 115.5l.2 1h-.4zM48.7 121.5l.2 1h-.3zM82.6 126.5h.3l-.1 1.1zM95.8 121.5l.1 1h-.3zM150.9 126.5h.4l-.2 1.1z"/>
<path d="M48.6 149.6h.3l-.2 1zM95.6 149.6h.3l-.1 1zM53.1 162.9h1zM54.1 162.7l1.1 .2-1.1 .2zM63.3 162.9h1zM62.3 162.9l1-.2v.4zM101.2 162.7l1 .2-1 .2zM109.3 162.9l1-.2v.4zM51.8 196.9l.1 1h-.3zM56.5 186.8l1-.1v.3zM58.9 186.7l1 .1-1 .2zM114.2 190.9l.1 1h-.3z"/>
<path d="M137.9 193.9l.3 .9h-.5zM142.8 186.9l1-.2v.5zM144.1 186.7l1 .2-1 .3zM161.1 190.9l.3 1h-.5zM160.9 195.7h.5l-.3 .9zM114 201.9h.3l-.1 1zM137.7 216.9h.5l-.3 1zM51.6 225h.3l-.1 1zM57.2 238.1l1 .2-1 .1zM65.3 238.3l1-.2v.3zM143 227.1l.9 .3-.9 .2zM147.6 227.4l.9-.3v.5z"/>
</g>
<g fill="none" stroke="#3a54a4" stroke-width=".2">
<path d="M53.5 115.5h.1M53.5 111.5l1-.2v.3zM55.8 111.3l1.1 .2-1.1 .1zM56.9 115.5h.1M56.9 111.5h.1M78.2 115.5h.1M82.8 115.5l.1 1h-.3zM82.8 115.5h.1M100.5 111.5l1-.2v.3zM100.5 115.5h.1M102.9 111.3l1 .2-1 .1zM103.9 115.5h.1"/>
<path d="M103.9 111.5h.1M146.6 115.5h.1M151.1 115.5l.2 1h-.4zM151.1 115.5h.1M48.7 121.5h.1M48.7 121.5l.2 1h-.3zM53.5 121.5h.1M78.2 127.6h.1M82.6 126.5h.3l-.1 1.1zM95.8 121.5h.1M95.8 121.5l.1 1h-.3zM100.5 121.5h.1"/>
<path d="M146.6 127.6h.1M150.9 126.5h.4l-.2 1.1zM48.6 149.6h.3l-.2 1zM53.5 150.6h.1M55.2 156.7h.1M62.3 156.7h.1M95.6 149.6h.3l-.1 1zM100.5 150.6h.1M102.2 156.7h.1M109.3 156.7h.1M54.1 162.7l1.1 .2-1.1 .2zM62.3 162.9h.1"/>
<path d="M62.3 162.9l1-.2v.4zM101.2 162.7l1 .2-1 .2zM109.3 162.9l1-.2v.4zM109.3 162.9h.1M51.8 196.9h.1M51.8 196.9l.1 1h-.3zM56.5 190.9h.1M56.5 196.9h.1M56.5 186.8l1-.1v.3zM58.9 186.7l1 .1-1 .2zM59.9 190.9h.1M59.9 186.8h.1"/>
<path d="M109.6 190.9h.1M114.2 190.9h.1M114.2 190.9l.1 1h-.3zM109.6 202.9h.1M114 201.9h.3l-.1 1zM51.6 225h.3l-.1 1zM56.5 226h.1M57.2 238.1l1 .2-1 .1zM58.2 232.1h.1M65.3 232.1h.1M65.3 238.3h.1M65.3 238.3l1-.2v.3z"/>
</g>
<text font-size="5.6" x="159.1" y="16.4">Land Patterns</text>
<text font-size="4.9" x="149.9" y="24">Vishay Dale Thin Film</text>
<text font-size="3.5" fill="#007ec4" x="42" y="21.9">www.vishay.com</text>
<g font-size="3.2">
<text x="18.9" y="33.2">Surface-Mount Networks (MPM, MP3, MP4 Series)</text>
<text x="18.9" y="94.7">Surface-Mount Networks SOIC Narrow Body 150 mils (ORN, CSO, MOMC, HTRN, AORN, MORN Series)</text>
</g>
<g font-size="2.8">
<text x="50.8" y="42.7">SOT-23 (MPM, MPMA)</text>
<text x="98.6" y="42.7">SC70-3 (MP3)</text>
<text x="142.1" y="42.7">SC70-4 (MP4)</text>
<text x="51.7" y="104.4">SOIC-8</text>
<text x="51.7" y="107.8">(ORN, HTRN, AORN, CSO-8)</text>
<text x="98.8" y="104.4">SOIC-14</text>
<text x="98.8" y="107.8">(NOMC-14, NOMCA-14, CSO-14)</text>
<text x="51.6" y="179.8">SOIC-16</text>
<text x="136.6" y="179.8">MORN MSOP MO-187AA</text>
<text x="51.6" y="183.2">(NOMC-16, NOMCA-16, CSO-16, VSOR-16)</text>
<text x="136.6" y="183.2">(MORN-8)</text>
<text x="18.9" y="263.3">Revision: 17-Apr-2020</text>
<text x="107.2" y="263.6">3</text>
<text x="163.6" y="263.3">Document Number: 60119</text>
<text x="74.2" y="267.1">For technical questions, contact: thinfilm@vishay.com</text>
<text x="26.5" y="271">THIS DOCUMENT IS SUBJECT TO CHANGE WITHOUT NOTICE. THE PRODUCTS DESCRIBED HEREIN AND THIS DOCUMENT</text>
<text x="50.9" y="273.8">ARE SUBJECT TO SPECIFIC DISCLAIMERS, SET FORTH AT www.vishay.com/doc?91000</text>
</g>
<g font-size="2.1">
<text x="106.5" y="47">0.059</text>
<text x="146.3" y="46.7">0.059</text>
<text x="59.4" y="52.4">(1.016)</text>
<text x="59.5" y="50.6">0.040</text>
<text x="105.8" y="48.8">(1.499)</text>
<text x="112" y="51.4">0.025 (0.635)</text>
<text x="145.8" y="48.8">(1.499)</text>
<text x="155.9" y="51.4">0.025 (0.635)</text>
<text x="47.7" y="62">0.0865</text>
<text x="47.7" y="63.8">(2.197)</text>
<text x="94.8" y="60.9">0.0765</text>
<text x="94.8" y="62.6">(1.943)</text>
<text x="116.4" y="66">0.045</text>
<text x="134.7" y="60.9">0.0765</text>
<text x="134.7" y="62.6">(1.943)</text>
<text x="145.2" y="61.2">0.0525</text>
<text x="145.2" y="63">(1.334)</text>
<text x="72.4" y="70.3">(1.397)</text>
<text x="72.7" y="68.6">0.055</text>
<text x="114.3" y="71.9">0.0295 (0.749)</text>
<text x="116" y="67.8">(1.143)</text>
<text x="149.3" y="71.9">0.038</text>
<text x="156" y="67.8">(1.143)</text>
<text x="156.4" y="66">0.045</text>
<text x="62.2" y="77.1">0.040</text>
<text x="148.8" y="73.7">(0.965)</text>
<text x="59.2" y="83.5">(1.016)</text>
<text x="59.5" y="81.8">0.040</text>
<text x="62.1" y="78.8">(1.016)</text>
<text x="58.3" y="112">0.024 (0.610)</text>
<text x="105.4" y="112">0.024 (0.610)</text>
<text x="79.9" y="123.1">(2.159)</text>
<text x="80.2" y="121">0.085</text>
<text x="148.2" y="123.1">(2.159)</text>
<text x="148.6" y="121">0.085</text>
<text x="45.8" y="137.6">(5.207)</text>
<text x="46.2" y="135.5">0.205</text>
<text x="92.9" y="137.3">(5.207)</text>
<text x="93.2" y="135.2">0.205</text>
<text x="55.8" y="165.2">(1.270)</text>
<text x="56.2" y="163.4">0.050</text>
<text x="102.9" y="165.5">(1.270)</text>
<text x="103.2" y="163.4">0.050</text>
<text x="61.4" y="187.3">0.024 (0.610)</text>
<text x="147.7" y="187.6">0.0160</text>
<text x="111.6" y="196.7">0.085</text>
<text x="157.9" y="194.6">0.0400</text>
<text x="111.3" y="198.8">(2.159)</text>
<text x="134.7" y="206.5">0.1700</text>
<text x="48.9" y="212.7">(5.207)</text>
<text x="49.2" y="210.5">0.205</text>
<text x="142.5" y="231.1">0.0256</text>
<text x="59.2" y="238.8">0.050</text>
<text x="58.9" y="240.9">(1.270)</text>
</g>
</svg>
